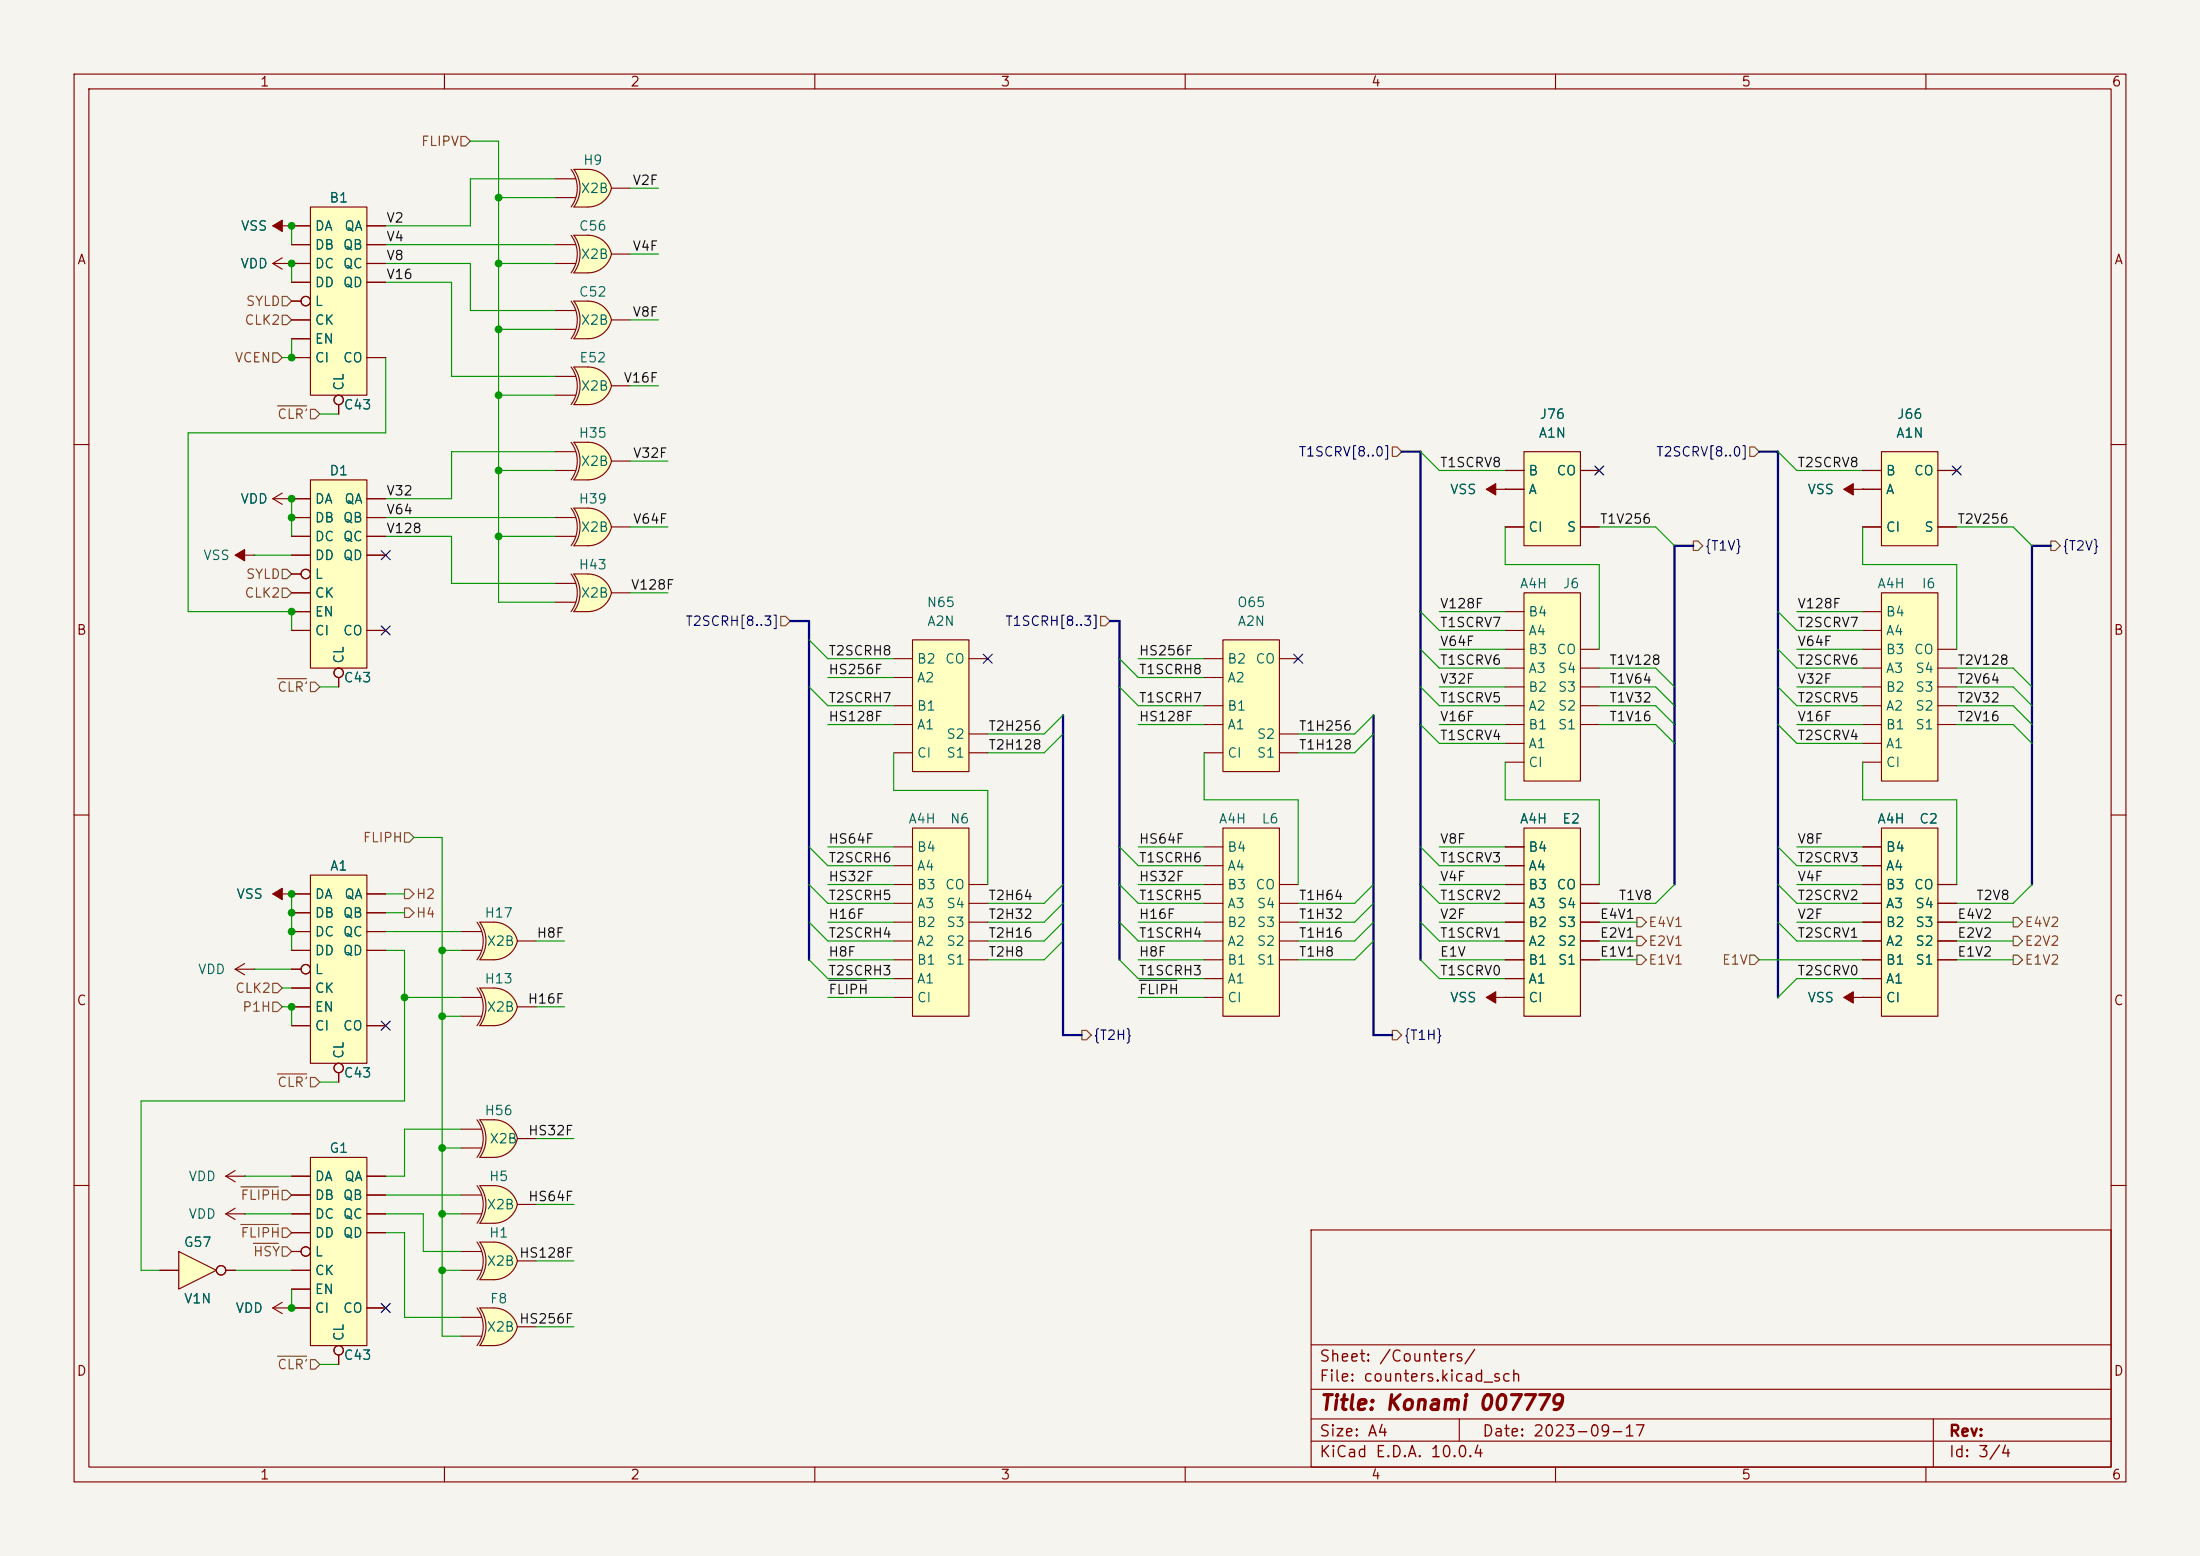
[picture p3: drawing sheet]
<svg xmlns="http://www.w3.org/2000/svg" width="297mm" height="210mm" viewBox="0 0 297 210" stroke-linecap="round" stroke-linejoin="round" font-family="sans-serif">
<path d="M0 0h297v210h-297z" fill="#f5f4ef" stroke="#f5f4ef" stroke-width=".14"/>
<g fill="none" stroke="#840000" stroke-width=".15">
<path d="M10 10h277v190h-277zM12 12h273v186h-273zM60 10v2M110 10v2M160 10v2M210 10v2M260 10v2M10 60h2M285 60h2M10 110h2M285 110h2M10 160h2"/>
<path d="M177 166h108v32h-108zM285 160h2M60 198v2M110 198v2M160 198v2M177 194.5h108M177 191.5h108M177 187.5h108M177 181.5h108M197 191.5v3M210 198v2M260 198v2"/>
<path d="M261 191.5v6.5"/>
</g>
<g fill="#ffffc2">
<path d="M77.5 22.9h1.9z"/>
<path d="M77.5 22.9h1.9v5h-1.9a4.3 4.3 0 0 0 0-5z"/>
</g>
<g fill="#ffffc2" stroke="#ffffc2" stroke-width=".14">
<path d="M79.4 24.7l3.1 .7a3.2 3.2 0 0 1-3.1 2.5z"/>
<path d="M79.4 22.9a3.3 3.3 0 0 1 3.2 2.5l-3.2 .7z"/>
</g>
<path d="M74.9 24.1h2.8M74.9 26.7h2.8M77.1 22.9a4.3 4.3 0 0 1 0 5M82.5 25.4a3.2 3.2 0 0 1-3.1 2.5M82.5 25.4h2.6M82.6 25.4a3.3 3.3 0 0 0-3.2-2.5h-1.9a4.3 4.3 0 0 1 0 5" fill="none" stroke="#840000" stroke-width=".15"/>
<path d="M77.5 27.9h1.9z" fill="#840000" stroke="#840000" stroke-width=".15"/>
<path d="M205.7 111.8h7.7v25.4h-7.7z" fill="#ffffc2"/>
<g fill="none" stroke="#840000" stroke-width=".15">
<path d="M203.2 114.3h2.5M203.2 116.8h2.5M203.2 119.4h2.5M205.7 111.8h7.7v25.4h-7.7zM213.4 119.4h2.5M31.7 130.8l1.3 .8M31.7 130.8h2.6M33 130l-1.3 .8M34.3 130.8h.1M203.2 121.9h2.5M203.2 124.5h2.5M203.2 127h2.5"/>
<path d="M203.2 129.5h2.5M203.2 132.1h2.5M203.2 134.6h2.5M213.4 121.9h2.5M213.4 124.5h2.5M213.4 127h2.5M213.4 129.5h2.5"/>
</g>
<g fill="#ffffc2">
<path d="M77.5 31.8h1.9z"/>
<path d="M77.5 31.8h1.9v5h-1.9a4.3 4.3 0 0 0 0-5z"/>
</g>
<g fill="#ffffc2" stroke="#ffffc2" stroke-width=".14">
<path d="M79.4 33.6l3.1 .7a3.2 3.2 0 0 1-3.1 2.5z"/>
<path d="M79.4 31.8a3.3 3.3 0 0 1 3.2 2.5l-3.2 .7z"/>
</g>
<path d="M74.9 33h2.8M74.9 35.6h2.8M77.1 31.8a4.3 4.3 0 0 1 0 5M82.5 34.3a3.2 3.2 0 0 1-3.1 2.5M82.5 34.3h2.6M82.6 34.3a3.3 3.3 0 0 0-3.2-2.5h-1.9a4.3 4.3 0 0 1 0 5" fill="none" stroke="#840000" stroke-width=".15"/>
<path d="M77.5 36.8h1.9z" fill="#840000" stroke="#840000" stroke-width=".15"/>
<path d="M123.2 111.8h7.6v25.4h-7.6z" fill="#ffffc2"/>
<g fill="none" stroke="#840000" stroke-width=".15">
<path d="M120.6 114.3h2.6M120.6 116.8h2.6M120.6 119.4h2.6M123.2 111.8h7.6v25.4h-7.6zM130.8 119.4h2.5M120.6 121.9h2.6M120.6 124.5h2.6M120.6 127h2.6M120.6 129.5h2.6M120.6 132.1h2.6M120.6 134.6h2.6M130.8 121.9h2.5"/>
<path d="M130.8 124.5h2.5M130.8 127h2.5M130.8 129.5h2.5"/>
</g>
<path d="M205.7 80h7.7v25.4h-7.7z" fill="#ffffc2"/>
<g fill="none" stroke="#840000" stroke-width=".15">
<path d="M203.2 82.6h2.5M203.2 85.1h2.5M203.2 87.6h2.5M203.2 90.2h2.5M203.2 92.7h2.5M203.2 95.3h2.5M203.2 97.8h2.5M205.7 80h7.7v25.4h-7.7zM213.4 87.6h2.5M213.4 90.2h2.5M213.4 92.7h2.5M213.4 95.3h2.5"/>
<path d="M213.4 97.8h2.5M203.2 100.3h2.5M203.2 102.9h2.5"/>
</g>
<path d="M254 61h7.6v12.7h-7.6z" fill="#ffffc2"/>
<path d="M248.9 66h5.1M251.5 66h.1M251.5 63.5h2.5M251.5 71.1h2.5M254 61h7.6v12.7h-7.6zM261.6 63.5h2.6M261.6 71.1h2.6" fill="none" stroke="#840000" stroke-width=".15"/>
<path d="M248.9 66l1.3-.7v1.5z" fill="#840000" stroke="#840000" stroke-width=".15"/>
<path d="M205.7 61h7.7v12.7h-7.7z" fill="#ffffc2"/>
<path d="M200.7 66h5M203.2 66h.1M203.2 63.5h2.5M203.2 71.1h2.5M205.7 61h7.7v12.7h-7.7zM213.4 63.5h2.5M213.4 71.1h2.5" fill="none" stroke="#840000" stroke-width=".15"/>
<path d="M200.7 66l1.2-.7v1.5z" fill="#840000" stroke="#840000" stroke-width=".15"/>
<path d="M165.1 111.8h7.6v25.4h-7.6z" fill="#ffffc2"/>
<g fill="none" stroke="#840000" stroke-width=".15">
<path d="M31.7 74.9h2.6M34.3 74.9h.1M162.6 114.3h2.5M162.6 116.8h2.5M162.6 119.4h2.5M165.1 111.8h7.6v25.4h-7.6zM172.7 119.4h2.6M162.6 121.9h2.5M162.6 124.5h2.5M162.6 127h2.5M162.6 129.5h2.5M162.6 132.1h2.5"/>
<path d="M162.6 134.6h2.5M172.7 121.9h2.6M172.7 124.5h2.6M172.7 127h2.6M172.7 129.5h2.6"/>
</g>
<path d="M31.7 74.9l1.3-.7v1.5z" fill="#840000" stroke="#840000" stroke-width=".15"/>
<path d="M41.9 118.1h7.6v25.4h-7.6z" fill="#ffffc2"/>
<g fill="none" stroke="#840000" stroke-width=".15">
<path d="M36.8 67.3l1.3 .8M36.8 67.3h2.6M38.1 66.5l-1.3 .8M39.4 67.3h.1M41.9 118.1h7.6v25.4h-7.6zM39.4 120.7h2.5M39.4 123.2h2.5M39.4 125.7h2.5M39.4 128.3h2.5M39.4 130.8h1.2M39.4 133.4h2.5M39.4 135.9h2.5"/>
<path d="M39.4 138.4h2.5M49.5 120.7h2.6M49.5 123.2h2.6M49.5 125.7h2.6M49.5 128.3h2.6M49.5 138.4h2.6M45.7 144.8v1.3"/>
<circle cx="41.3" cy="130.8" r=".63"/>
<circle cx="45.7" cy="144.1" r=".63"/>
</g>
<path d="M254 80h7.6v25.4h-7.6z" fill="#ffffc2"/>
<g fill="none" stroke="#840000" stroke-width=".15">
<path d="M251.5 82.6h2.5M251.5 85.1h2.5M251.5 87.6h2.5M251.5 90.2h2.5M251.5 92.7h2.5M251.5 95.3h2.5M251.5 97.8h2.5M254 80h7.6v25.4h-7.6zM261.6 87.6h2.6M261.6 90.2h2.6M261.6 92.7h2.6M261.6 95.3h2.6"/>
<path d="M261.6 97.8h2.6M251.5 100.3h2.5M251.5 102.9h2.5M30.5 158.8l1.2 .7M30.5 158.8h2.5M31.7 158l-1.2 .8M33 158.8h.1M30.5 163.8l1.2 .8M30.5 163.8h2.5M31.7 163.1l-1.2 .7M33 163.8h.1"/>
</g>
<path d="M24.1 168.9l5.1 2.6-5.1 2.5z" fill="#ffffc2"/>
<g fill="none" stroke="#840000" stroke-width=".15">
<path d="M21.6 171.5h2.5M24.1 168.9l5.1 2.6-5.1 2.5zM30.5 171.5h1.2"/>
<circle cx="29.8" cy="171.4" r=".63"/>
</g>
<path d="M41.9 27.9h7.6v25.4h-7.6z" fill="#ffffc2"/>
<g fill="none" stroke="#840000" stroke-width=".15">
<path d="M36.8 30.5h5.1M36.8 35.6h5.1M36.8 35.6l1.3 .7M38.1 34.8l-1.3 .8M39.4 30.5h.1M39.4 35.6h.1M39.4 33h2.5M39.4 38.1h2.5M41.9 27.9h7.6v25.4h-7.6zM49.5 30.5h2.6M49.5 33h2.6M49.5 35.6h2.6"/>
<path d="M49.5 38.1h2.6M39.4 40.6h1.2M39.4 43.2h2.5M39.4 45.7h2.5M39.4 48.3h2.5M45.7 54.6v1.3M49.5 48.3h2.6"/>
<circle cx="41.3" cy="40.6" r=".63"/>
<circle cx="45.7" cy="54" r=".63"/>
</g>
<path d="M36.8 30.5l1.3-.8v1.5z" fill="#840000" stroke="#840000" stroke-width=".15"/>
<g fill="#ffffc2">
<path d="M64.8 151.1h1.9z"/>
<path d="M64.8 151.1h1.9v5.1h-1.9a4.3 4.3 0 0 0 0-5.1z"/>
</g>
<g fill="#ffffc2" stroke="#ffffc2" stroke-width=".14">
<path d="M66.7 153l3.1 .7a3.2 3.2 0 0 1-3.1 2.5z"/>
<path d="M66.7 151.1a3.2 3.2 0 0 1 3.2 2.6l-3.2 .7z"/>
</g>
<path d="M62.2 152.4h2.8M62.2 154.9h2.8M64.4 151.1a4.3 4.3 0 0 1 0 5.1M69.8 153.7a3.2 3.2 0 0 1-3.1 2.5M69.8 153.7h2.6M69.9 153.7a3.2 3.2 0 0 0-3.2-2.6h-1.9a4.3 4.3 0 0 1 0 5.1" fill="none" stroke="#840000" stroke-width=".15"/>
<path d="M64.8 156.2h1.9z" fill="#840000" stroke="#840000" stroke-width=".15"/>
<g fill="#ffffc2">
<path d="M64.8 160h1.9z"/>
<path d="M64.8 160h1.9v5.1h-1.9a4.3 4.3 0 0 0 0-5.1z"/>
</g>
<g fill="#ffffc2" stroke="#ffffc2" stroke-width=".14">
<path d="M66.7 161.9l3.1 .7a3.2 3.2 0 0 1-3.1 2.5z"/>
<path d="M66.7 160a3.2 3.2 0 0 1 3.2 2.6l-3.2 .7z"/>
</g>
<path d="M62.2 161.3h2.8M62.2 163.8h2.8M64.4 160a4.3 4.3 0 0 1 0 5.1M69.8 162.6a3.2 3.2 0 0 1-3.1 2.5M69.8 162.6h2.6M69.9 162.6a3.2 3.2 0 0 0-3.2-2.6h-1.9a4.3 4.3 0 0 1 0 5.1" fill="none" stroke="#840000" stroke-width=".15"/>
<path d="M64.8 165.1h1.9z" fill="#840000" stroke="#840000" stroke-width=".15"/>
<g fill="#ffffc2">
<path d="M64.8 167.6h1.9z"/>
<path d="M64.8 167.6h1.9v5.1h-1.9a4.3 4.3 0 0 0 0-5.1z"/>
</g>
<g fill="#ffffc2" stroke="#ffffc2" stroke-width=".14">
<path d="M66.7 169.5l3.1 .7a3.2 3.2 0 0 1-3.1 2.5z"/>
<path d="M66.7 167.6a3.2 3.2 0 0 1 3.2 2.6l-3.2 .7z"/>
</g>
<path d="M36.8 176.5l1.3 .8M36.8 176.5h2.6M38.1 175.8l-1.3 .7M39.4 176.5h.1M62.2 168.9h2.8M62.2 171.5h2.8M64.4 167.6a4.3 4.3 0 0 1 0 5.1M69.8 170.2a3.2 3.2 0 0 1-3.1 2.5M69.8 170.2h2.6M69.9 170.2a3.2 3.2 0 0 0-3.2-2.6h-1.9a4.3 4.3 0 0 1 0 5.1" fill="none" stroke="#840000" stroke-width=".15"/>
<path d="M64.8 172.7h1.9z" fill="#840000" stroke="#840000" stroke-width=".15"/>
<g fill="#ffffc2">
<path d="M64.8 176.5h1.9z"/>
<path d="M64.8 176.5h1.9v5.1h-1.9a4.3 4.3 0 0 0 0-5.1z"/>
</g>
<g fill="#ffffc2" stroke="#ffffc2" stroke-width=".14">
<path d="M66.7 178.4l3.1 .7a3.2 3.2 0 0 1-3.1 2.5z"/>
<path d="M66.7 176.5a3.2 3.2 0 0 1 3.2 2.6l-3.2 .7z"/>
</g>
<path d="M36.8 120.7h2.6M39.4 120.7h.1M62.2 177.8h2.8M64.4 176.5a4.3 4.3 0 0 1 0 5.1M69.8 179.1a3.2 3.2 0 0 1-3.1 2.5M69.8 179.1h2.6M69.9 179.1a3.2 3.2 0 0 0-3.2-2.6h-1.9a4.3 4.3 0 0 1 0 5.1M62.2 180.3h2.8" fill="none" stroke="#840000" stroke-width=".15"/>
<g fill="#840000" stroke="#840000" stroke-width=".15">
<path d="M64.8 181.6h1.9z"/>
<path d="M36.8 120.7l1.3-.8v1.5z"/>
</g>
<path d="M254 111.8h7.6v25.4h-7.6z" fill="#ffffc2"/>
<g fill="none" stroke="#840000" stroke-width=".15">
<path d="M251.5 114.3h2.5M251.5 116.8h2.5M251.5 119.4h2.5M254 111.8h7.6v25.4h-7.6zM261.6 119.4h2.6M248.9 134.6h5.1M251.5 134.6h.1M251.5 121.9h2.5M251.5 124.5h2.5M251.5 127h2.5M251.5 129.5h2.5M251.5 132.1h2.5"/>
<path d="M261.6 121.9h2.6M261.6 124.5h2.6M261.6 127h2.6M261.6 129.5h2.6"/>
</g>
<path d="M248.9 134.6l1.3-.7v1.5z" fill="#840000" stroke="#840000" stroke-width=".15"/>
<path d="M165.1 86.4h7.6v17.7h-7.6z" fill="#ffffc2"/>
<path d="M162.6 88.9h2.5M162.6 91.4h2.5M162.6 95.3h2.5M162.6 97.8h2.5M165.1 86.4h7.6v17.7h-7.6zM172.7 88.9h2.6M172.7 99.1h2.6M162.6 101.6h2.5M172.7 101.6h2.6" fill="none" stroke="#840000" stroke-width=".15"/>
<path d="M41.9 156.2h7.6v25.4h-7.6z" fill="#ffffc2"/>
<g fill="none" stroke="#840000" stroke-width=".15">
<path d="M39.4 158.8h2.5M41.9 156.2h7.6v25.4h-7.6zM49.5 158.8h2.6M39.4 161.3h2.5M39.4 163.8h2.5M39.4 166.4h2.5M39.4 168.9h1.2M39.4 171.5h2.5M39.4 174h2.5M39.4 176.5h2.5M49.5 161.3h2.6M49.5 163.8h2.6"/>
<path d="M49.5 166.4h2.6M49.5 176.5h2.6M45.7 182.9v1.3"/>
<circle cx="41.3" cy="168.9" r=".63"/>
<circle cx="45.7" cy="182.2" r=".63"/>
</g>
<path d="M123.2 86.4h7.6v17.7h-7.6z" fill="#ffffc2"/>
<path d="M120.6 88.9h2.6M120.6 91.4h2.6M120.6 95.3h2.6M120.6 97.8h2.6M123.2 86.4h7.6v17.7h-7.6zM130.8 88.9h2.5M130.8 99.1h2.5M120.6 101.6h2.6M130.8 101.6h2.5" fill="none" stroke="#840000" stroke-width=".15"/>
<g fill="#ffffc2">
<path d="M77.5 68.6h1.9z"/>
<path d="M77.5 68.6h1.9v5.1h-1.9a4.3 4.3 0 0 0 0-5.1z"/>
</g>
<g fill="#ffffc2" stroke="#ffffc2" stroke-width=".14">
<path d="M79.4 70.4l3.1 .7a3.2 3.2 0 0 1-3.1 2.6z"/>
<path d="M79.4 68.6a3.2 3.2 0 0 1 3.2 2.5l-3.2 .7z"/>
</g>
<path d="M74.9 69.9h2.8M74.9 72.4h2.8M77.1 68.6a4.3 4.3 0 0 1 0 5.1M82.5 71.1a3.2 3.2 0 0 1-3.1 2.6M82.5 71.1h2.6M82.6 71.1a3.2 3.2 0 0 0-3.2-2.5h-1.9a4.3 4.3 0 0 1 0 5.1" fill="none" stroke="#840000" stroke-width=".15"/>
<path d="M77.5 73.7h1.9z" fill="#840000" stroke="#840000" stroke-width=".15"/>
<g fill="#ffffc2">
<path d="M77.5 77.5h1.9z"/>
<path d="M77.5 77.5h1.9v5.1h-1.9a4.3 4.3 0 0 0 0-5.1z"/>
</g>
<g fill="#ffffc2" stroke="#ffffc2" stroke-width=".14">
<path d="M79.4 79.3l3.1 .7a3.2 3.2 0 0 1-3.1 2.5z"/>
<path d="M79.4 77.5a3.2 3.2 0 0 1 3.2 2.5l-3.2 .7z"/>
</g>
<path d="M74.9 78.7h2.8M77.1 77.5a4.3 4.3 0 0 1 0 5M74.9 81.3h2.8M82.5 80a3.2 3.2 0 0 1-3.1 2.5M82.5 80h2.6M82.6 80a3.2 3.2 0 0 0-3.2-2.5h-1.9a4.3 4.3 0 0 1 0 5" fill="none" stroke="#840000" stroke-width=".15"/>
<path d="M77.5 82.6h1.9z" fill="#840000" stroke="#840000" stroke-width=".15"/>
<path d="M41.9 64.8h7.6v25.4h-7.6z" fill="#ffffc2"/>
<g fill="none" stroke="#840000" stroke-width=".15">
<path d="M39.4 67.3h2.5M39.4 69.9h2.5M39.4 72.4h2.5M39.4 74.9h2.5M39.4 77.5h1.2M41.9 64.8h7.6v25.4h-7.6zM49.5 67.3h2.6M49.5 69.9h2.6M49.5 72.4h2.6M49.5 74.9h2.6M39.4 80h2.5M39.4 82.6h2.5"/>
<path d="M39.4 85.1h2.5M45.7 91.4v1.3M49.5 85.1h2.6"/>
<circle cx="41.3" cy="77.5" r=".63"/>
<circle cx="45.7" cy="90.8" r=".63"/>
</g>
<g fill="#ffffc2">
<path d="M64.8 133.4h1.9z"/>
<path d="M64.8 133.4h1.9v5h-1.9a4.3 4.3 0 0 0 0-5z"/>
</g>
<g fill="#ffffc2" stroke="#ffffc2" stroke-width=".14">
<path d="M66.7 135.2l3.1 .7a3.2 3.2 0 0 1-3.1 2.5z"/>
<path d="M66.7 133.4a3.2 3.2 0 0 1 3.2 2.5l-3.2 .7z"/>
</g>
<path d="M62.2 134.6h2.8M62.2 137.2h2.8M64.4 133.4a4.3 4.3 0 0 1 0 5M69.8 135.9a3.2 3.2 0 0 1-3.1 2.5M69.8 135.9h2.6M69.9 135.9a3.2 3.2 0 0 0-3.2-2.5h-1.9a4.3 4.3 0 0 1 0 5" fill="none" stroke="#840000" stroke-width=".15"/>
<path d="M64.8 138.4h1.9z" fill="#840000" stroke="#840000" stroke-width=".15"/>
<g fill="#ffffc2">
<path d="M64.8 124.5h1.9z"/>
<path d="M64.8 124.5h1.9v5h-1.9a4.3 4.3 0 0 0 0-5z"/>
</g>
<g fill="#ffffc2" stroke="#ffffc2" stroke-width=".14">
<path d="M66.7 126.3l3.1 .7a3.2 3.2 0 0 1-3.1 2.5z"/>
<path d="M66.7 124.5a3.2 3.2 0 0 1 3.2 2.5l-3.2 .7z"/>
</g>
<path d="M62.2 125.7h2.8M62.2 128.3h2.8M64.4 124.5a4.3 4.3 0 0 1 0 5M69.8 127a3.2 3.2 0 0 1-3.1 2.5M69.8 127h2.6M69.9 127a3.2 3.2 0 0 0-3.2-2.5h-1.9a4.3 4.3 0 0 1 0 5" fill="none" stroke="#840000" stroke-width=".15"/>
<path d="M64.8 129.5h1.9z" fill="#840000" stroke="#840000" stroke-width=".15"/>
<g fill="#ffffc2">
<path d="M77.5 49.5h1.9z"/>
<path d="M77.5 49.5h1.9v5.1h-1.9a4.3 4.3 0 0 0 0-5.1z"/>
</g>
<g fill="#ffffc2" stroke="#ffffc2" stroke-width=".14">
<path d="M79.4 51.4l3.1 .7a3.2 3.2 0 0 1-3.1 2.5z"/>
<path d="M79.4 49.5a3.2 3.2 0 0 1 3.2 2.6l-3.2 .7z"/>
</g>
<path d="M74.9 50.8h2.8M74.9 53.3h2.8M77.1 49.5a4.3 4.3 0 0 1 0 5.1M82.5 52.1a3.2 3.2 0 0 1-3.1 2.5M82.5 52.1h2.6M82.6 52.1a3.2 3.2 0 0 0-3.2-2.6h-1.9a4.3 4.3 0 0 1 0 5.1" fill="none" stroke="#840000" stroke-width=".15"/>
<path d="M77.5 54.6h1.9z" fill="#840000" stroke="#840000" stroke-width=".15"/>
<g fill="#ffffc2">
<path d="M77.5 59.7h1.9z"/>
<path d="M77.5 59.7h1.9v5.1h-1.9a4.3 4.3 0 0 0 0-5.1z"/>
</g>
<g fill="#ffffc2" stroke="#ffffc2" stroke-width=".14">
<path d="M79.4 61.5l3.1 .7a3.2 3.2 0 0 1-3.1 2.6z"/>
<path d="M79.4 59.7a3.2 3.2 0 0 1 3.2 2.5l-3.2 .7z"/>
</g>
<path d="M77.1 59.7a4.3 4.3 0 0 1 0 5.1M74.9 61h2.8M74.9 63.5h2.8M82.5 62.2a3.2 3.2 0 0 1-3.1 2.6M82.5 62.2h2.6M82.6 62.2a3.2 3.2 0 0 0-3.2-2.5h-1.9a4.3 4.3 0 0 1 0 5.1M200.7 134.6h2.5M203.2 134.6h.1" fill="none" stroke="#840000" stroke-width=".15"/>
<g fill="#840000" stroke="#840000" stroke-width=".15">
<path d="M77.5 64.8h1.9z"/>
<path d="M200.7 134.6l1.2-.7v1.5z"/>
</g>
<g fill="#ffffc2">
<path d="M77.5 40.6h1.9z"/>
<path d="M77.5 40.6h1.9v5.1h-1.9a4.3 4.3 0 0 0 0-5.1z"/>
</g>
<g fill="#ffffc2" stroke="#ffffc2" stroke-width=".14">
<path d="M79.4 42.5l3.1 .7a3.2 3.2 0 0 1-3.1 2.5z"/>
<path d="M79.4 40.6a3.3 3.3 0 0 1 3.2 2.6l-3.2 .7z"/>
</g>
<g fill="none" stroke="#840000" stroke-width=".15">
<path d="M39.4 35.6h.1M39.4 30.5h.1M39.4 30.5h2.5M39.4 33h2.5M39.4 35.6h2.5M39.4 38.1h2.5M49.5 30.5h2.6M49.5 33h2.6M49.5 35.6h2.6M49.5 38.1h2.6M39.4 40.6h1.2M39.4 43.2h2.5"/>
<path d="M39.4 45.7h2.5M39.4 48.3h2.5M45.7 54.6v1.3M49.5 48.3h2.6M74.9 41.9h2.8M74.9 44.5h2.8M77.1 40.6a4.3 4.3 0 0 1 0 5.1M82.5 43.2a3.2 3.2 0 0 1-3.1 2.5M82.5 43.2h2.6M82.6 43.2a3.3 3.3 0 0 0-3.2-2.6h-1.9a4.3 4.3 0 0 1 0 5.1M39.4 67.3h.1M39.4 67.3h2.5"/>
<path d="M39.4 69.9h2.5M39.4 72.4h2.5M39.4 74.9h2.5M39.4 77.5h1.2M49.5 67.3h2.6M49.5 69.9h2.6M49.5 72.4h2.6M49.5 74.9h2.6M203.2 66h.1M203.2 63.5h2.5M203.2 66h2.5M203.2 71.1h2.5"/>
<path d="M213.4 63.5h2.5M213.4 71.1h2.5M251.5 66h.1M251.5 63.5h2.5M251.5 66h2.5M251.5 71.1h2.5M261.6 63.5h2.6M261.6 71.1h2.6M39.4 80h2.5M39.4 82.6h2.5M39.4 85.1h2.5M45.7 91.4v1.3"/>
<path d="M49.5 85.1h2.6M203.2 114.3h2.5M203.2 116.8h2.5M203.2 119.4h2.5M213.4 119.4h2.5M251.5 114.3h2.5M251.5 116.8h2.5M251.5 119.4h2.5M261.6 119.4h2.6M39.4 120.7h.1M39.4 120.7h2.5M39.4 123.2h2.5"/>
<path d="M39.4 125.7h2.5M39.4 128.3h2.5M39.4 130.8h1.2M39.4 133.4h2.5M39.4 135.9h2.5M39.4 138.4h2.5M49.5 120.7h2.6M49.5 123.2h2.6M49.5 125.7h2.6M49.5 128.3h2.6M49.5 138.4h2.6M203.2 134.6h.1"/>
<path d="M203.2 121.9h2.5M203.2 124.5h2.5M203.2 127h2.5M203.2 129.5h2.5M203.2 132.1h2.5M203.2 134.6h2.5M213.4 121.9h2.5M213.4 124.5h2.5M213.4 127h2.5M213.4 129.5h2.5M251.5 134.6h.1M251.5 121.9h2.5"/>
<path d="M251.5 124.5h2.5M251.5 127h2.5M251.5 129.5h2.5M251.5 132.1h2.5M251.5 134.6h2.5M261.6 121.9h2.6M261.6 124.5h2.6M261.6 127h2.6M261.6 129.5h2.6M39.4 158.8h2.5M45.7 144.8v1.3M49.5 158.8h2.6"/>
<path d="M21.6 171.5h2.5M30.5 171.5h1.2M39.4 176.5h.1M39.4 171.5h2.5M39.4 161.3h2.5M39.4 163.8h2.5M39.4 166.4h2.5M39.4 168.9h1.2M39.4 174h2.5M39.4 176.5h2.5M49.5 161.3h2.6M49.5 163.8h2.6"/>
<path d="M49.5 166.4h2.6M49.5 176.5h2.6M45.7 182.9v1.3"/>
<circle cx="41.3" cy="40.6" r=".63"/>
<circle cx="45.7" cy="54" r=".63"/>
<circle cx="41.3" cy="77.5" r=".63"/>
<circle cx="45.7" cy="90.8" r=".63"/>
<circle cx="41.3" cy="130.8" r=".63"/>
<circle cx="45.7" cy="144.1" r=".63"/>
<circle cx="29.8" cy="171.4" r=".63"/>
<circle cx="41.3" cy="168.9" r=".63"/>
<circle cx="45.7" cy="182.2" r=".63"/>
</g>
<path d="M77.5 45.7h1.9z" fill="#840000" stroke="#840000" stroke-width=".15"/>
<g fill="none" stroke="#725600" stroke-width=".15">
<path d="M62.2 18.4h.7l.6 .7-.6 .6h-.7zM36.8 47.6h.7l.6 .7-.6 .6h-.7zM37.5 54.8h3.9M38.1 42.5h.6l.7 .7-.7 .6h-.6zM38.1 40h.6l.7 .6-.7 .7h-.6zM41.9 55.2h.6l.7 .7-.7 .6h-.6zM38.1 76.8h.6l.7 .7-.7 .6h-.6zM38.1 79.4h.6l.7 .6-.7 .6h-.6zM188 60.3h.6l.6 .7-.6 .6h-.6zM228.6 73h.6l.7 .7-.7 .6h-.6zM236.2 60.3h.7l.6 .7-.6 .6h-.7zM276.9 73h.6l.6 .7-.6 .6h-.6z"/>
<path d="M37.5 91.6h3.9M41.9 92.1h.6l.7 .6-.7 .6h-.6zM105.4 83.2h.6l.7 .6-.7 .7h-.6zM148.6 83.2h.6l.7 .6-.7 .7h-.6zM54.6 112.4h.6l.7 .6-.7 .7h-.6zM36.8 132.7h.7l.6 .7-.6 .6h-.7zM36.8 135.3h.7l.6 .6-.6 .6h-.7zM54.6 120h.6l.7 .7-.7 .6h-.6zM54.6 122.6h.6l.7 .6-.7 .6h-.6zM146 139.1h.7l.6 .6-.6 .6h-.7zM188 139.1h.6l.6 .6-.6 .6h-.6zM221 123.8h.6l.6 .7-.6 .6h-.6z"/>
<path d="M221 126.4h.6l.6 .6-.6 .6h-.6zM221 128.9h.6l.6 .6-.6 .7h-.6zM236.2 128.9h.7l.6 .6-.6 .7h-.7zM271.8 126.4h.6l.6 .6-.6 .6h-.6zM271.8 128.9h.6l.6 .6-.6 .7h-.6zM271.8 123.8h.6l.6 .7-.6 .6h-.6zM37.5 144.9h3.9M41.9 145.4h.6l.7 .7-.7 .6h-.6zM32.5 160.2h5.1M32.5 165.3h5.1M34.2 167.8h3.4M38.1 168.3h.6l.7 .6-.7 .6h-.6z"/>
<path d="M38.1 160.7h.6l.7 .6-.7 .6h-.6zM38.1 165.7h.6l.7 .7-.7 .6h-.6zM37.5 183h3.9M41.9 183.5h.6l.7 .7-.7 .6h-.6z"/>
</g>
<path d="M111.9 132.3h5.1M153.8 132.3h5.1" fill="none" stroke="#0f0f0f" stroke-width=".15"/>
<path d="M189.2 61h2.6v68.5M228.6 73.7h-2.5v45.7M237.5 61h2.5v73.6M276.9 73.7h-2.6v45.7M106.7 83.8h2.5v45.7M143.5 96.5v43.2h2.5M149.9 83.8h1.2v45.7M185.4 96.5v43.2h2.6" fill="none" stroke="#000084" stroke-width=".3"/>
<g fill="none" stroke="#009600" stroke-width=".15">
<path d="M63.5 19.1h3.8v62.2h7.6M39.4 30.5v2.5M39.4 35.6v2.5M52.1 38.1h8.9v12.7h13.9M52.1 35.6h11.4v6.3h11.4M52.1 33h22.8M67.3 35.6h7.6M67.3 26.7h7.6M74.9 24.1h-11.4v6.4h-11.4M85.1 34.3h3.8M85.1 25.4h3.8M39.4 45.7v2.6h-1.3"/>
<path d="M43.2 55.9h2.5M52.1 48.3v10.1h-26.7v24.2h14v2.5M67.3 53.3h7.6M67.3 44.5h7.6M85.1 43.2h3.8M85.1 52.1h3.8M34.3 74.9h5.1M39.4 67.3v5.1M52.1 72.4h8.9v6.3h13.9M52.1 69.9h22.8M67.3 63.5h7.6M67.3 72.4h7.6"/>
<path d="M74.9 61h-13.9v6.3h-8.9M85.1 62.2h5.1M85.1 71.1h5.1M191.8 61l2.5 2.5h8.9M203.2 71.1v5.1h12.7v11.4M215.9 71.1h7.6l2.6 2.6M240 61l2.6 2.5h8.9M251.5 71.1v5.1h12.7v11.4M264.2 71.1h7.6l2.5 2.6M43.2 92.7h2.5M85.1 80h5.1M109.2 92.7l2.6 2.6h8.8"/>
<path d="M109.2 86.4l2.6 2.5h8.8M111.8 97.8h8.8M111.8 91.4h8.8M143.5 96.5l-2.5 2.6h-7.7M143.5 99.1l-2.5 2.5h-7.7M151.1 92.7l2.6 2.6h8.9M151.1 88.9l2.6 2.5h8.9M153.7 97.8h8.9M153.7 88.9h8.9M185.4 96.5l-2.5 2.6h-7.6M185.4 99.1l-2.5 2.5h-7.6M191.8 82.6l2.5 2.5h8.9"/>
<path d="M191.8 87.6l2.5 2.6h8.9M191.8 92.7l2.5 2.6h8.9M191.8 97.8l2.5 2.5h8.9M194.3 82.6h8.9M194.3 92.7h8.9M194.3 87.6h8.9M194.3 97.8h8.9M215.9 90.2h7.6l2.6 2.5M215.9 92.7h7.6l2.6 2.6M215.9 95.3h7.6l2.6 2.5M215.9 97.8h7.6l2.6 2.5M240 82.6l2.6 2.5h8.9"/>
<path d="M240 87.6l2.6 2.6h8.9M240 92.7l2.6 2.6h8.9M240 97.8l2.6 2.5h8.9M242.6 82.6h8.9M242.6 92.7h8.9M242.6 87.6h8.9M242.6 97.8h8.9M264.2 90.2h7.6l2.5 2.5M264.2 92.7h7.6l2.5 2.6M264.2 95.3h7.6l2.5 2.5M264.2 97.8h7.6l2.5 2.5M55.9 113h3.8v67.3h2.5"/>
<path d="M109.2 119.4l2.6 2.5h8.8M109.2 114.3l2.6 2.5h8.8M111.8 119.4h8.8M111.8 114.3h8.8M120.6 101.6v5.1h12.7v12.7M143.5 119.4l-2.5 2.5h-7.7M151.1 119.4l2.6 2.5h8.9M151.1 114.3l2.6 2.5h8.9M153.7 119.4h8.9M153.7 114.3h8.9M162.6 101.6v6.4h12.7v11.4M185.4 119.4l-2.5 2.5h-7.6"/>
<path d="M191.8 119.4l2.5 2.5h8.9M191.8 114.3l2.5 2.5h8.9M194.3 119.4h8.9M194.3 114.3h8.9M203.2 102.9v5.1h12.7v11.4M226.1 119.4l-2.6 2.5h-7.6M240 119.4l2.6 2.5h8.9M240 114.3l2.6 2.5h8.9M242.6 119.4h8.9M242.6 114.3h8.9M251.5 102.9v5.1h12.7v11.4M274.3 119.4l-2.5 2.5h-7.6"/>
<path d="M34.3 130.8h5.1M38.1 135.9h1.3v2.5M38.1 133.4h1.3M39.4 120.7v7.6M52.1 128.3h2.5v20.3h-35.6v22.9h2.6M52.1 125.7h10.1M52.1 123.2h2.5M52.1 120.7h2.5M54.6 134.6h7.6M59.7 137.2h2.5M59.7 128.3h2.5M72.4 127h3.8"/>
<path d="M72.4 135.9h3.8M109.2 129.5l2.6 2.6h8.8M109.2 124.5l2.6 2.5h8.8M111.8 129.5h8.8M111.8 124.5h8.8M111.8 134.6h8.8M143.5 127l-2.5 2.5h-7.7M143.5 121.9l-2.5 2.6h-7.7M143.5 124.5l-2.5 2.5h-7.7M151.1 129.5l2.6 2.6h8.9M151.1 124.5l2.6 2.5h8.9M153.7 129.5h8.9"/>
<path d="M153.7 124.5h8.9M153.7 134.6h8.9M185.4 127l-2.5 2.5h-7.6M185.4 121.9l-2.5 2.6h-7.6M185.4 124.5l-2.5 2.5h-7.6M191.8 129.5l2.5 2.6h8.9M191.8 124.5l2.5 2.5h8.9M194.3 129.5h8.9M194.3 124.5h8.9M215.9 129.5h5.1M215.9 124.5h5.1M215.9 127h5.1"/>
<path d="M237.5 129.5h14M240 124.5l2.6 2.5h8.9M242.6 124.5h8.9M251.5 132.1h-8.9l-2.6 2.5M264.2 129.5h7.6M264.2 124.5h7.6M264.2 127h7.6M33 158.8h6.4M43.2 146.1h2.5M59.7 154.9h2.5M62.2 152.4h-7.6v6.4h-2.5M72.4 153.7h5.1"/>
<path d="M31.7 171.5h7.7M33 163.8h6.4M39.4 174v2.5M52.1 166.4h2.5v11.4h7.6M52.1 163.8h5v5.1h5.1M52.1 161.3h10.1M59.7 163.8h2.5M59.7 171.5h2.5M72.4 162.6h5.1M72.4 170.2h5.1M72.4 179.1h5.1M43.2 184.2h2.5"/>
</g>
<g fill="none" stroke="#000084" stroke-width=".15">
<path d="M51.5 74.3l1.2 1.2M52.7 74.3l-1.2 1.2M215.3 62.9l1.2 1.2M216.5 62.9l-1.2 1.2M263.6 62.9l1.2 1.2M264.8 62.9l-1.2 1.2M51.5 84.5l1.2 1.2M52.7 84.5l-1.2 1.2M132.7 88.3l1.3 1.2M134 88.3l-1.3 1.2M174.7 88.3l1.2 1.2M175.9 88.3l-1.2 1.2"/>
<path d="M51.5 137.8l1.2 1.2M52.7 137.8l-1.2 1.2M51.5 175.9l1.2 1.2M52.7 175.9l-1.2 1.2"/>
</g>
<g fill="#009600" stroke="#009600" stroke-width=".14">
<circle cx="54.6" cy="134.6" r=".46"/>
<circle cx="39.4" cy="135.9" r=".46"/>
<circle cx="59.7" cy="137.2" r=".46"/>
<circle cx="59.7" cy="128.3" r=".46"/>
<circle cx="39.4" cy="125.7" r=".46"/>
<circle cx="39.4" cy="123.2" r=".46"/>
<circle cx="39.4" cy="120.7" r=".46"/>
<circle cx="67.3" cy="53.3" r=".46"/>
<circle cx="67.3" cy="26.7" r=".46"/>
<circle cx="67.3" cy="35.6" r=".46"/>
<circle cx="67.3" cy="44.5" r=".46"/>
<circle cx="39.4" cy="69.9" r=".46"/>
<circle cx="39.4" cy="82.6" r=".46"/>
<circle cx="67.3" cy="72.4" r=".46"/>
<circle cx="59.7" cy="163.8" r=".46"/>
<circle cx="59.7" cy="154.9" r=".46"/>
<circle cx="59.7" cy="171.5" r=".46"/>
<circle cx="39.4" cy="176.5" r=".46"/>
<circle cx="39.4" cy="30.5" r=".46"/>
<circle cx="39.4" cy="35.6" r=".46"/>
<circle cx="39.4" cy="67.3" r=".46"/>
<circle cx="67.3" cy="63.5" r=".46"/>
<circle cx="39.4" cy="48.3" r=".46"/>
</g>
<text font-size="2" fill="#840000" x="178" y="190.8">Title: Konami 007779</text>
<g font-size="1.5" fill="#840000">
<text x="178" y="184.2">Sheet: /Counters/</text>
<text x="178" y="186.9">File: counters.kicad_sch</text>
<text x="178" y="197.1">KiCad E.D.A. 10.0.4</text>
<text x="178" y="194.3">Size: A4</text>
<text x="200" y="194.3">Date: 2023-09-17</text>
<text x="263" y="194.3">Rev:</text>
<text x="263" y="197.1">Id: 3/4</text>
</g>
<g font-size="1.3" fill="#840000">
<text x="35" y="12">1</text>
<text x="85" y="12">2</text>
<text x="135" y="12">3</text>
<text x="185" y="12">4</text>
<text x="235" y="12">5</text>
<text x="285" y="12">6</text>
<text x="10.3" y="36">A</text>
<text x="285.3" y="36">A</text>
<text x="10.3" y="86">B</text>
<text x="285.3" y="86">B</text>
<text x="10.3" y="136">C</text>
<text x="285.3" y="136">C</text>
<text x="10.3" y="186">D</text>
<text x="285.3" y="186">D</text>
<text x="35" y="200">1</text>
<text x="85" y="200">2</text>
<text x="135" y="200">3</text>
<text x="185" y="200">4</text>
<text x="235" y="200">5</text>
<text x="285" y="200">6</text>
</g>
<g font-size="1.3" fill="#725600">
<text x="56.8" y="20">FLIPV</text>
<text x="33.1" y="41.6">SYLD</text>
<text x="32.9" y="44.2">CLK2</text>
<text x="31.6" y="49.2">VCEN</text>
<text x="37.3" y="56.9">CLR'</text>
<text x="32.9" y="81">CLK2</text>
<text x="33.1" y="78.4">SYLD</text>
<text x="37.3" y="93.7">CLR'</text>
<text x="48.9" y="114">FLIPH</text>
<text x="56.1" y="121.6">H2</text>
<text x="56.1" y="124.2">H4</text>
<text x="222.4" y="125.4">E4V1</text>
<text x="273.2" y="125.4">E4V2</text>
<text x="222.4" y="128">E2V1</text>
<text x="222.4" y="130.5">E1V1</text>
<text x="232.4" y="130.5">E1V</text>
<text x="273.2" y="128">E2V2</text>
<text x="273.2" y="130.5">E1V2</text>
<text x="31.7" y="134.3">CLK2</text>
<text x="32.6" y="136.9">P1H</text>
<text x="37.3" y="147">CLR'</text>
<text x="32.4" y="162.3">FLIPH</text>
<text x="32.4" y="167.3">FLIPH</text>
<text x="34.1" y="169.9">HSY</text>
<text x="37.3" y="185.1">CLR'</text>
</g>
<g font-size="1.3" fill="#006464">
<text x="78.6" y="22.6">H9</text>
<text x="44.4" y="27.6">B1</text>
<text x="78.3" y="26.4">X2B</text>
<text x="32.4" y="31.5">VSS</text>
<text x="42.4" y="31.5">DA</text>
<text x="42.4" y="34">DB</text>
<text x="46.2" y="34">QB</text>
<text x="46.4" y="31.5">QA</text>
<text x="78.1" y="31.5">C56</text>
<text x="78.3" y="35.3">X2B</text>
<text x="32.4" y="36.5">VDD</text>
<text x="42.4" y="36.5">DC</text>
<text x="42.4" y="39.1">DD</text>
<text x="42.4" y="41.6">L</text>
<text x="46.2" y="36.5">QC</text>
<text x="46.2" y="39.1">QD</text>
<text x="78.1" y="40.3">C52</text>
<text x="42.4" y="44.2">CK</text>
<text x="42.4" y="46.7">EN</text>
<text x="78.3" y="44.2">X2B</text>
<text x="42.4" y="49.2">CI</text>
<text x="46.2" y="49.2">CO</text>
<text x="46.7" y="52.8" transform="rotate(-90 46.7 52.8)">CL</text>
<text x="78.1" y="49.2">E52</text>
<text x="78.3" y="53">X2B</text>
<text x="46.3" y="55.6">C43</text>
<text x="78" y="59.4">H35</text>
<text x="207.6" y="59.4">A1N</text>
<text x="207.8" y="56.9">J76</text>
<text x="255.9" y="59.4">A1N</text>
<text x="256" y="56.9">J66</text>
<text x="44.4" y="64.5">D1</text>
<text x="78.3" y="63.2">X2B</text>
<text x="206.2" y="64.5">B</text>
<text x="210" y="64.5">CO</text>
<text x="254.5" y="64.5">B</text>
<text x="258.3" y="64.5">CO</text>
<text x="32.4" y="68.3">VDD</text>
<text x="42.4" y="68.3">DA</text>
<text x="42.4" y="70.8">DB</text>
<text x="46.2" y="70.8">QB</text>
<text x="46.4" y="68.3">QA</text>
<text x="78" y="68.3">H39</text>
<text x="195.7" y="67">VSS</text>
<text x="206.2" y="67">A</text>
<text x="243.9" y="67">VSS</text>
<text x="254.5" y="67">A</text>
<text x="27.4" y="75.9">VSS</text>
<text x="42.4" y="73.4">DC</text>
<text x="42.4" y="75.9">DD</text>
<text x="46.2" y="73.4">QC</text>
<text x="46.2" y="75.9">QD</text>
<text x="78" y="77.2">H43</text>
<text x="78.3" y="72.1">X2B</text>
<text x="206.2" y="72.1">CI</text>
<text x="211.4" y="72.1">S</text>
<text x="254.5" y="72.1">CI</text>
<text x="259.7" y="72.1">S</text>
<text x="42.4" y="78.4">L</text>
<text x="42.4" y="81">CK</text>
<text x="42.4" y="83.5">EN</text>
<text x="78.3" y="81">X2B</text>
<text x="125" y="82.3">N65</text>
<text x="166.9" y="82.3">O65</text>
<text x="205.1" y="79.7">A4H</text>
<text x="206.2" y="83.5">B4</text>
<text x="210.9" y="79.7">J6</text>
<text x="253.4" y="79.7">A4H</text>
<text x="254.5" y="83.5">B4</text>
<text x="259.3" y="79.7">I6</text>
<text x="42.4" y="86.1">CI</text>
<text x="46.2" y="86.1">CO</text>
<text x="46.7" y="89.7" transform="rotate(-90 46.7 89.7)">CL</text>
<text x="123.7" y="89.9">B2</text>
<text x="125.1" y="84.8">A2N</text>
<text x="127.5" y="89.9">CO</text>
<text x="165.6" y="89.9">B2</text>
<text x="167" y="84.8">A2N</text>
<text x="169.4" y="89.9">CO</text>
<text x="206.2" y="86.1">A4</text>
<text x="206.2" y="88.6">B3</text>
<text x="210" y="88.6">CO</text>
<text x="254.5" y="86.1">A4</text>
<text x="254.5" y="88.6">B3</text>
<text x="258.3" y="88.6">CO</text>
<text x="46.3" y="92.4">C43</text>
<text x="123.7" y="92.4">A2</text>
<text x="165.6" y="92.4">A2</text>
<text x="206.2" y="91.1">A3</text>
<text x="206.2" y="93.7">B2</text>
<text x="210.2" y="91.1">S4</text>
<text x="210.2" y="93.7">S3</text>
<text x="254.5" y="91.1">A3</text>
<text x="254.5" y="93.7">B2</text>
<text x="258.5" y="91.1">S4</text>
<text x="258.5" y="93.7">S3</text>
<text x="123.7" y="96.2">B1</text>
<text x="123.7" y="98.8">A1</text>
<text x="127.7" y="100">S2</text>
<text x="165.6" y="96.2">B1</text>
<text x="165.6" y="98.8">A1</text>
<text x="169.6" y="100">S2</text>
<text x="206.2" y="96.2">A2</text>
<text x="206.2" y="98.8">B1</text>
<text x="206.2" y="101.3">A1</text>
<text x="210.2" y="96.2">S2</text>
<text x="210.2" y="98.8">S1</text>
<text x="254.5" y="96.2">A2</text>
<text x="254.5" y="98.8">B1</text>
<text x="254.5" y="101.3">A1</text>
<text x="258.5" y="96.2">S2</text>
<text x="258.5" y="98.8">S1</text>
<text x="123.7" y="102.6">CI</text>
<text x="127.7" y="102.6">S1</text>
<text x="165.6" y="102.6">CI</text>
<text x="169.6" y="102.6">S1</text>
<text x="206.2" y="103.8">CI</text>
<text x="254.5" y="103.8">CI</text>
<text x="122.5" y="111.5">A4H</text>
<text x="128.2" y="111.5">N6</text>
<text x="164.5" y="111.5">A4H</text>
<text x="170.2" y="111.5">L6</text>
<text x="205.1" y="111.5">A4H</text>
<text x="210.8" y="111.5">E2</text>
<text x="253.4" y="111.5">A4H</text>
<text x="259" y="111.5">C2</text>
<text x="44.5" y="117.8">A1</text>
<text x="123.7" y="115.3">B4</text>
<text x="123.7" y="117.8">A4</text>
<text x="165.6" y="115.3">B4</text>
<text x="165.6" y="117.8">A4</text>
<text x="206.2" y="115.3">B4</text>
<text x="206.2" y="117.8">A4</text>
<text x="254.5" y="115.3">B4</text>
<text x="254.5" y="117.8">A4</text>
<text x="31.8" y="121.6">VSS</text>
<text x="42.4" y="121.6">DA</text>
<text x="42.4" y="124.2">DB</text>
<text x="46.2" y="124.2">QB</text>
<text x="46.4" y="121.6">QA</text>
<text x="65.3" y="124.2">H17</text>
<text x="123.7" y="120.4">B3</text>
<text x="123.7" y="122.9">A3</text>
<text x="123.7" y="125.4">B2</text>
<text x="127.5" y="120.4">CO</text>
<text x="127.7" y="122.9">S4</text>
<text x="127.7" y="125.4">S3</text>
<text x="165.6" y="120.4">B3</text>
<text x="165.6" y="122.9">A3</text>
<text x="165.6" y="125.4">B2</text>
<text x="169.4" y="120.4">CO</text>
<text x="169.6" y="122.9">S4</text>
<text x="169.6" y="125.4">S3</text>
<text x="206.2" y="120.4">B3</text>
<text x="206.2" y="122.9">A3</text>
<text x="206.2" y="125.4">B2</text>
<text x="210" y="120.4">CO</text>
<text x="210.2" y="122.9">S4</text>
<text x="210.2" y="125.4">S3</text>
<text x="254.5" y="120.4">B3</text>
<text x="254.5" y="122.9">A3</text>
<text x="254.5" y="125.4">B2</text>
<text x="258.3" y="120.4">CO</text>
<text x="258.5" y="122.9">S4</text>
<text x="258.5" y="125.4">S3</text>
<text x="26.6" y="131.8">VDD</text>
<text x="42.4" y="126.7">DC</text>
<text x="42.4" y="129.2">DD</text>
<text x="42.4" y="131.8">L</text>
<text x="46.2" y="126.7">QC</text>
<text x="46.2" y="129.2">QD</text>
<text x="65.6" y="128">X2B</text>
<text x="123.7" y="128">A2</text>
<text x="123.7" y="130.5">B1</text>
<text x="127.7" y="128">S2</text>
<text x="127.7" y="130.5">S1</text>
<text x="165.6" y="128">A2</text>
<text x="165.6" y="130.5">B1</text>
<text x="169.6" y="128">S2</text>
<text x="169.6" y="130.5">S1</text>
<text x="206.2" y="128">A2</text>
<text x="206.2" y="130.5">B1</text>
<text x="210.2" y="128">S2</text>
<text x="210.2" y="130.5">S1</text>
<text x="254.5" y="128">A2</text>
<text x="254.5" y="130.5">B1</text>
<text x="258.5" y="128">S2</text>
<text x="258.5" y="130.5">S1</text>
<text x="42.4" y="134.3">CK</text>
<text x="42.4" y="136.9">EN</text>
<text x="65.3" y="133.1">H13</text>
<text x="65.6" y="136.9">X2B</text>
<text x="123.7" y="133.1">A1</text>
<text x="123.7" y="135.6">CI</text>
<text x="165.6" y="133.1">A1</text>
<text x="165.6" y="135.6">CI</text>
<text x="195.7" y="135.6">VSS</text>
<text x="206.2" y="133.1">A1</text>
<text x="206.2" y="135.6">CI</text>
<text x="243.9" y="135.6">VSS</text>
<text x="254.5" y="133.1">A1</text>
<text x="254.5" y="135.6">CI</text>
<text x="42.4" y="139.4">CI</text>
<text x="46.2" y="139.4">CO</text>
<text x="46.7" y="143" transform="rotate(-90 46.7 143)">CL</text>
<text x="46.3" y="145.8">C43</text>
<text x="44.4" y="155.9">G1</text>
<text x="65.3" y="150.8">H56</text>
<text x="66" y="154.6">X2B</text>
<text x="25.4" y="159.7">VDD</text>
<text x="42.4" y="159.7">DA</text>
<text x="46.4" y="159.7">QA</text>
<text x="65.9" y="159.7">H5</text>
<text x="25.4" y="164.8">VDD</text>
<text x="42.4" y="162.3">DB</text>
<text x="42.4" y="164.8">DC</text>
<text x="42.4" y="167.3">DD</text>
<text x="46.2" y="162.3">QB</text>
<text x="46.2" y="164.8">QC</text>
<text x="46.2" y="167.3">QD</text>
<text x="65.6" y="163.5">X2B</text>
<text x="65.9" y="167.3">H1</text>
<text x="24.7" y="168.6">G57</text>
<text x="42.4" y="169.9">L</text>
<text x="42.4" y="172.4">CK</text>
<text x="65.6" y="171.2">X2B</text>
<text x="24.8" y="176.2">V1N</text>
<text x="31.7" y="177.5">VDD</text>
<text x="42.4" y="175">EN</text>
<text x="42.4" y="177.5">CI</text>
<text x="46.2" y="177.5">CO</text>
<text x="66.1" y="176.2">F8</text>
<text x="46.3" y="183.9">C43</text>
<text x="46.7" y="181.1" transform="rotate(-90 46.7 181.1)">CL</text>
<text x="65.6" y="180">X2B</text>
</g>
<g font-size="1.3" fill="#0f0f0f">
<text x="85.3" y="25.3">V2F</text>
<text x="52.1" y="35.4">V8</text>
<text x="52.1" y="32.9">V4</text>
<text x="52.1" y="30.4">V2</text>
<text x="85.3" y="34.2">V4F</text>
<text x="52.1" y="38">V16</text>
<text x="85.3" y="43.1">V8F</text>
<text x="84.1" y="51.9">V16F</text>
<text x="85.4" y="62.1">V32F</text>
<text x="194.3" y="63.4">T1SCRV8</text>
<text x="242.6" y="63.4">T2SCRV8</text>
<text x="52.1" y="69.7">V64</text>
<text x="52.1" y="67.2">V32</text>
<text x="85.4" y="71">V64F</text>
<text x="215.9" y="71">T1V256</text>
<text x="264.2" y="71">T2V256</text>
<text x="52.1" y="72.3">V128</text>
<text x="85.1" y="79.9">V128F</text>
<text x="194.3" y="82.4">V128F</text>
<text x="242.6" y="82.4">V128F</text>
<text x="111.8" y="88.8">T2SCRH8</text>
<text x="153.7" y="88.8">HS256F</text>
<text x="194.3" y="87.5">V64F</text>
<text x="194.3" y="85">T1SCRV7</text>
<text x="242.6" y="87.5">V64F</text>
<text x="242.6" y="85">T2SCRV7</text>
<text x="111.8" y="95.1">T2SCRH7</text>
<text x="111.8" y="91.3">HS256F</text>
<text x="153.7" y="91.3">T1SCRH8</text>
<text x="153.7" y="95.1">T1SCRH7</text>
<text x="194.3" y="90">T1SCRV6</text>
<text x="194.3" y="92.6">V32F</text>
<text x="194.3" y="95.1">T1SCRV5</text>
<text x="217.2" y="92.6">T1V64</text>
<text x="217.2" y="90">T1V128</text>
<text x="217.2" y="95.1">T1V32</text>
<text x="242.6" y="95.1">T2SCRV5</text>
<text x="242.6" y="90">T2SCRV6</text>
<text x="242.6" y="92.6">V32F</text>
<text x="264.2" y="95.1">T2V32</text>
<text x="264.2" y="92.6">T2V64</text>
<text x="264.2" y="90">T2V128</text>
<text x="111.8" y="97.7">HS128F</text>
<text x="133.3" y="98.9">T2H256</text>
<text x="133.3" y="101.5">T2H128</text>
<text x="153.7" y="97.7">HS128F</text>
<text x="175.3" y="98.9">T1H256</text>
<text x="175.3" y="101.5">T1H128</text>
<text x="194.3" y="100.2">T1SCRV4</text>
<text x="194.3" y="97.7">V16F</text>
<text x="217.2" y="97.7">T1V16</text>
<text x="242.6" y="100.2">T2SCRV4</text>
<text x="242.6" y="97.7">V16F</text>
<text x="264.2" y="97.7">T2V16</text>
<text x="111.8" y="116.7">T2SCRH6</text>
<text x="111.8" y="114.2">HS64F</text>
<text x="111.8" y="119.3">HS32F</text>
<text x="153.7" y="114.2">HS64F</text>
<text x="153.7" y="119.3">HS32F</text>
<text x="153.7" y="116.7">T1SCRH6</text>
<text x="194.3" y="119.3">V4F</text>
<text x="194.3" y="114.2">V8F</text>
<text x="194.3" y="116.7">T1SCRV3</text>
<text x="242.6" y="119.3">V4F</text>
<text x="242.6" y="114.2">V8F</text>
<text x="242.6" y="116.7">T2SCRV3</text>
<text x="111.8" y="124.3">H16F</text>
<text x="111.8" y="121.8">T2SCRH5</text>
<text x="133.3" y="121.8">T2H64</text>
<text x="133.3" y="124.3">T2H32</text>
<text x="153.7" y="121.8">T1SCRH5</text>
<text x="153.7" y="124.3">H16F</text>
<text x="175.3" y="121.8">T1H64</text>
<text x="175.3" y="124.3">T1H32</text>
<text x="194.3" y="124.3">V2F</text>
<text x="194.3" y="121.8">T1SCRV2</text>
<text x="215.9" y="124.3">E4V1</text>
<text x="218.4" y="121.8">T1V8</text>
<text x="242.6" y="121.8">T2SCRV2</text>
<text x="242.6" y="124.3">V2F</text>
<text x="264.2" y="124.3">E4V2</text>
<text x="266.7" y="121.8">T2V8</text>
<text x="72.4" y="126.9">H8F</text>
<text x="111.8" y="132">T2SCRH3</text>
<text x="111.8" y="129.4">H8F</text>
<text x="111.8" y="126.9">T2SCRH4</text>
<text x="133.3" y="126.9">T2H16</text>
<text x="133.3" y="129.4">T2H8</text>
<text x="153.7" y="129.4">H8F</text>
<text x="153.7" y="132">T1SCRH3</text>
<text x="153.7" y="126.9">T1SCRH4</text>
<text x="175.3" y="129.4">T1H8</text>
<text x="175.3" y="126.9">T1H16</text>
<text x="194.3" y="126.9">T1SCRV1</text>
<text x="194.3" y="132">T1SCRV0</text>
<text x="194.3" y="129.4">E1V</text>
<text x="215.9" y="129.4">E1V1</text>
<text x="215.9" y="126.9">E2V1</text>
<text x="242.6" y="132">T2SCRV0</text>
<text x="242.6" y="126.9">T2SCRV1</text>
<text x="264.2" y="129.4">E1V2</text>
<text x="264.2" y="126.9">E2V2</text>
<text x="71.2" y="135.8">H16F</text>
<text x="111.8" y="134.5">FLIPH</text>
<text x="153.7" y="134.5">FLIPH</text>
<text x="71.2" y="153.5">HS32F</text>
<text x="71.2" y="162.4">HS64F</text>
<text x="70" y="170.1">HS128F</text>
<text x="70" y="178.9">HS256F</text>
</g>
<g font-size="1.3" fill="#000084">
<text x="175.2" y="61.9">T1SCRV[8..0]</text>
<text x="223.5" y="61.9">T2SCRV[8..0]</text>
<text x="230.1" y="74.6">{T1V}</text>
<text x="278.3" y="74.6">{T2V}</text>
<text x="92.4" y="84.8">T2SCRH[8..3]</text>
<text x="135.6" y="84.8">T1SCRH[8..3]</text>
<text x="147.5" y="140.7">{T2H}</text>
<text x="189.4" y="140.7">{T1H}</text>
</g>
</svg>
